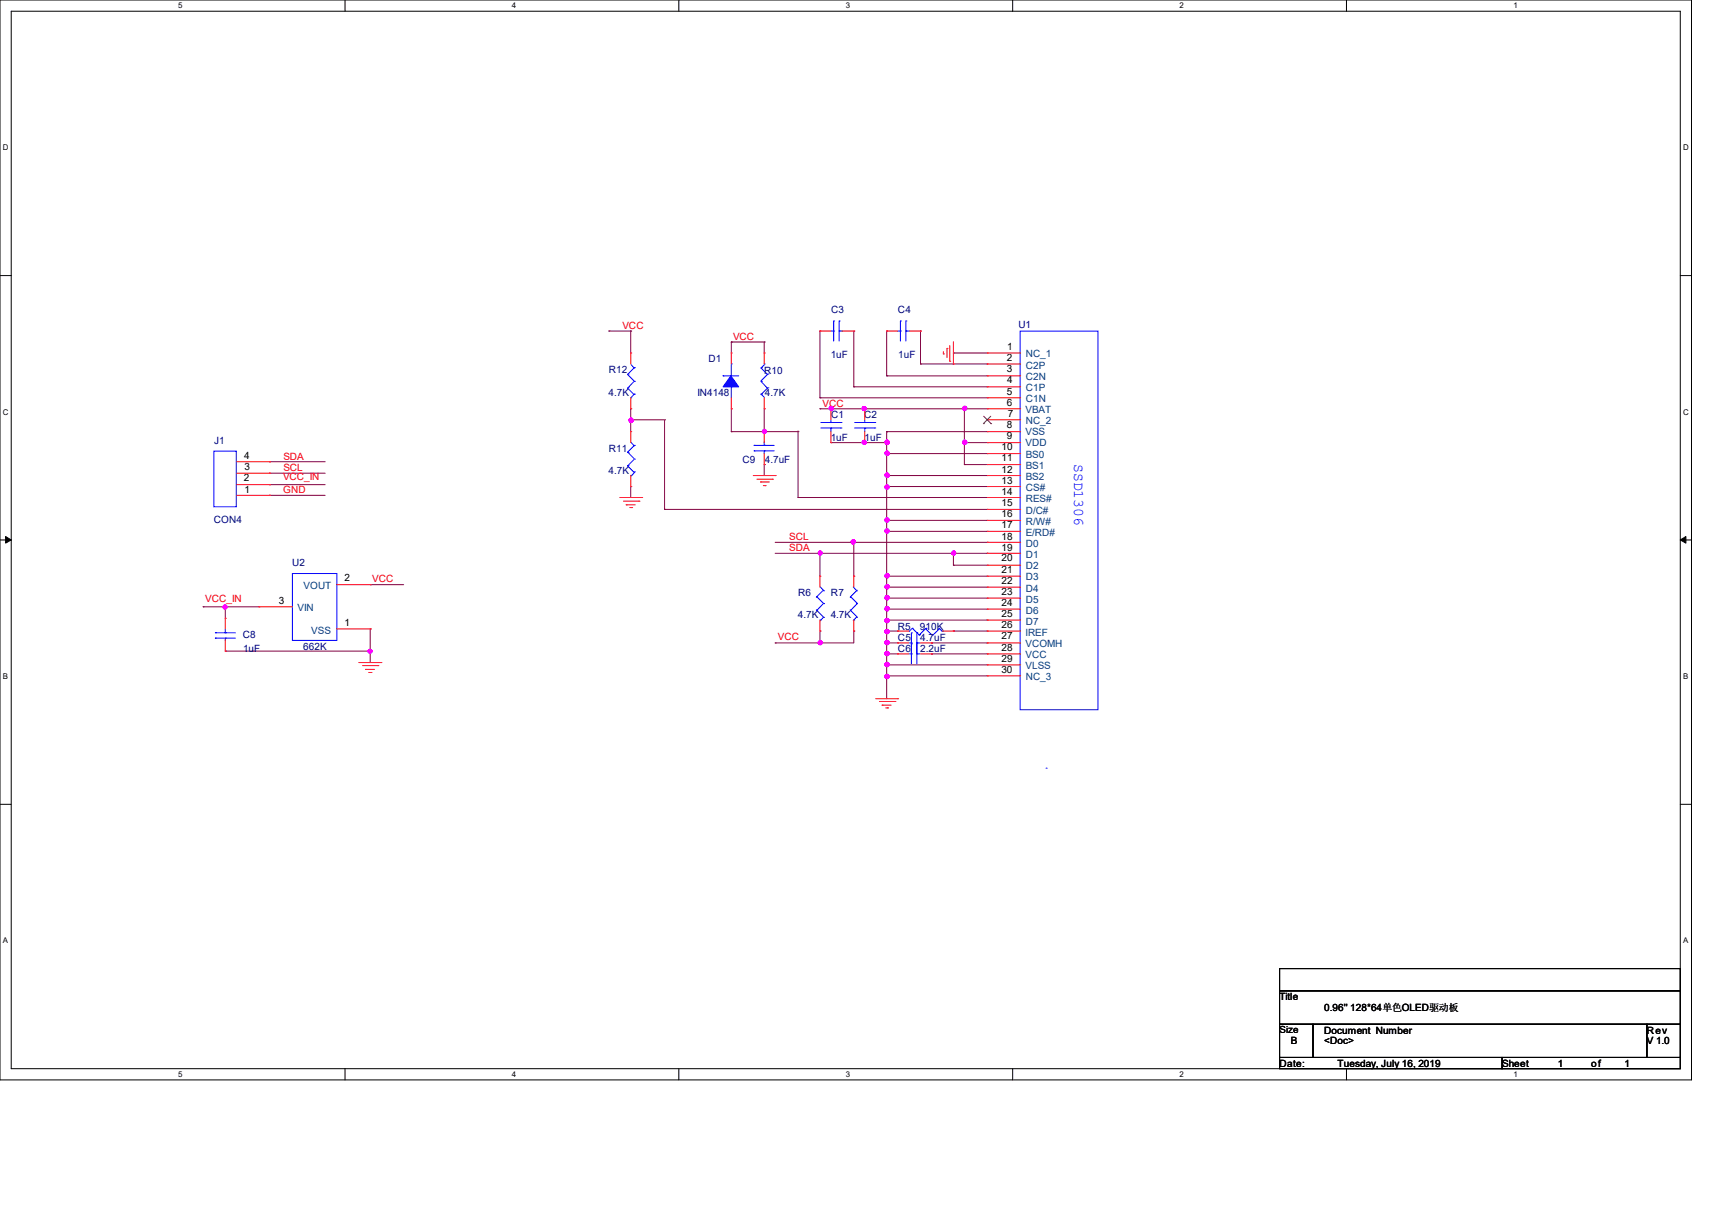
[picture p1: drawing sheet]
<svg xmlns="http://www.w3.org/2000/svg" width="297mm" height="210mm" viewBox="0 0 297 210" stroke-linecap="round" stroke-linejoin="round" font-family="sans-serif">
<path d="M0 0h293.5v187.3h-293.5zM1.9 1.9h289.6v183.4h-289.6z" fill="none" stroke="#000" stroke-width=".17"/>
<g fill="#fff">
<path d="M30.9 .2h.8v1.5h-.8z"/>
<path d="M30.9 185.5h.8v1.6h-.8z"/>
</g>
<path d="M59.9 0v1.9M59.9 185.3v2" fill="none" stroke="#000" stroke-width=".17"/>
<g fill="#fff">
<path d="M88.8 .2h.8v1.5h-.8z"/>
<path d="M88.8 185.5h.8v1.6h-.8z"/>
</g>
<path d="M117.8 0v1.9M117.8 185.3v2" fill="none" stroke="#000" stroke-width=".17"/>
<g fill="#fff">
<path d="M146.7 .2h.8v1.5h-.8z"/>
<path d="M146.7 185.5h.8v1.6h-.8z"/>
</g>
<path d="M175.7 0v1.9M175.7 185.3v2" fill="none" stroke="#000" stroke-width=".17"/>
<g fill="#fff">
<path d="M204.6 .2h.8v1.5h-.8z"/>
<path d="M204.6 185.5h.8v1.6h-.8z"/>
</g>
<path d="M233.6 0v1.9M233.6 185.3v2" fill="none" stroke="#000" stroke-width=".17"/>
<g fill="#fff">
<path d="M262.6 .2h.7v1.5h-.7z"/>
<path d="M262.6 185.5h.7v1.6h-.7z"/>
<path d="M.5 24.8h1v1.6h-1z"/>
<path d="M292 24.8h1v1.6h-1z"/>
<path d="M.5 70.7h1v1.5h-1z"/>
<path d="M292 70.7h1v1.5h-1z"/>
</g>
<path d="M0 47.8h1.9M291.5 47.8h2" fill="none" stroke="#000" stroke-width=".17"/>
<g fill="#fff">
<path d="M.5 116.5h.9v1.6h-.9z"/>
<path d="M292 116.5h.9v1.6h-.9z"/>
</g>
<path d="M0 93.6h1.9M291.5 93.6h2" fill="none" stroke="#000" stroke-width=".17"/>
<path d="M1 93l.9 .6-.9 .6zM291.5 93.6l1-.6v1.2z" fill="#000" stroke="#000" stroke-width=".17"/>
<g fill="#fff">
<path d="M.5 162.4h.9v1.5h-.9z"/>
<path d="M292 162.4h.9v1.5h-.9z"/>
</g>
<path d="M0 139.5h1.9M291.5 139.5h2M222 168h69.5v3.8h-69.5zM222 171.8h69.5v5.8h-69.5zM222 177.6h5.8v5.8h-5.8zM227.8 177.6h57.9v5.8h-57.9zM285.7 177.6h5.8v5.8h-5.8zM222 183.4h38.6v1.9h-38.6zM260.6 183.4h30.9v1.9h-30.9z" fill="none" stroke="#000" stroke-width=".17"/>
<g fill="none" stroke="#800040" stroke-width=".17">
<path d="M105.6 57.4h.1M105.6 57.4h3.9M109.4 57.4h.1M109.4 57.4v3.8M126.9 59.3h.1M126.9 59.3v1.9M126.9 59.3h5.8M132.6 59.3h.1M132.6 59.3v1.9M142.3 57.4h.1M142.3 57.4v11.6M148.1 57.4h.1"/>
<path d="M148.1 57.4v9.7M153.8 57.4h.1M153.8 57.4v7.8M159.7 57.4h.1M159.7 57.3v5.8M109.4 70.9h.1M109.4 72.8h.1M109.4 70.8v2M109.4 72.9v2M109.4 72.8h5.8M115.3 72.8h.1M115.3 72.9v15.4"/>
<path d="M126.9 74.9h.1M126.9 70.9h.1M126.9 74.9h11.5M126.9 71v3.9M132.6 74.9h.1M132.6 70.9h.1M132.6 71v3.9M138.4 74.9h.1M138.4 74.7v11.6M142.3 69h.1M142.3 70.9h.1M142.3 70.9h7.7"/>
<path d="M142.3 69h28.9M144.2 70.9h.1M144.2 76.8h.1M144.2 76.8h5.8M148.1 67.1h.1M148.1 67.1h23.2M150 70.9h.1M150 76.8h.1M150 70.9h21.2M150 76.8h3.9M153.8 65.2h.1M153.8 74.9h.1"/>
<path d="M153.8 76.8h.1M153.8 78.7h.1M153.8 74.9v9.5M153.8 65.2h17.4M153.8 74.9h17.4M153.8 78.7h17.4M159.7 63.1h.1M159.7 63.1h11.6M165.4 61.2h.1M165.4 61.2h5.8M167.3 76.8h.1M167.3 70.9h.1"/>
<path d="M167.3 76.8h3.9M167.3 71v9.6M46.8 80.1h.1M46.8 82.1h.1M46.8 84h.1M46.8 85.9h.1M46.8 80.1h9.6M46.8 82.1h9.6M46.8 84h9.6M46.8 85.9h9.6M109.4 84.4h.1M109.4 84.4v1.9"/>
<path d="M115.3 88.3h.1M115.3 88.3h56M132.6 80.6h.1M132.6 80.5v2M134.5 94.1h13.5M134.5 96h36.7M138.4 86.3h.1M138.4 86.3h32.9M142.3 96h.1M142.3 96.1v3.8M148.1 99.9h.1M148.1 94.1h.1"/>
<path d="M148.1 94.2v5.7M148.1 94.1h23.2M153.8 99.9h.1M153.8 92.1h.1M153.8 90.2h.1M153.8 84.4h.1M153.8 82.5h.1M153.8 84.5v7.6M153.8 92.2v17.2M153.8 99.9h17.4M153.8 92.1h17.4M153.8 90.2h17.4"/>
<path d="M153.8 84.4h17.4M153.8 82.5h17.4M165.4 96h.1M165.4 98h.1M165.4 98h5.8M165.4 96.1v1.9M167.3 80.6h.1M167.3 80.6h3.9M171.3 94.1h.1M171.3 96h.1M35.2 105.2h.1M35.2 105.2h9.7"/>
<path d="M39.1 105.2h.1M39.1 112.9h.1M39.1 105.3v1.9M39.1 112.9h25.1M64.2 109.1h.1M64.2 101.4h.1M64.2 112.9h.1M64.2 109v3.9M64.2 113v1.9M64.2 101.4h5.8M134.5 111.5h.1M134.5 111.5h13.6"/>
<path d="M142.3 109.4h.1M142.3 111.5h.1M142.3 109.6v1.9M148.1 109.4h.1M148.1 109.6v1.9M153.8 117.2h.1M153.8 115.3h.1M153.8 113.4h.1M153.8 111.5h.1M153.8 109.4h.1M153.8 107.5h.1M153.8 105.6h.1"/>
<path d="M153.8 103.7h.1M153.8 101.8h.1M153.8 111.5h2M153.8 109.6v7.6M153.8 117.3v3.9M153.8 117.2h17.4M153.8 115.3h17.4M153.8 113.4h2M153.8 109.4h2M153.8 107.5h17.4M153.8 105.6h17.4M153.8 103.7h17.4"/>
<path d="M153.8 101.8h17.4M161.6 113.4h.1M161.6 111.5h.1M161.6 111.5h9.7M161.6 113.4h9.7M165.4 109.4h.1M165.4 109.4h5.8"/>
</g>
<g fill="#f0f" stroke="#f0f" stroke-width=".17">
<circle cx="142.3" cy="111.5" r=".36"/>
<circle cx="39" cy="105.3" r=".36"/>
<circle cx="64.2" cy="113" r=".36"/>
<circle cx="167.4" cy="70.8" r=".38"/>
<circle cx="149.9" cy="70.9" r=".36"/>
<circle cx="149.9" cy="76.7" r=".36"/>
<circle cx="153.9" cy="76.7" r=".38"/>
<circle cx="153.9" cy="117.3" r=".38"/>
<circle cx="153.9" cy="115.2" r=".38"/>
<circle cx="167.4" cy="76.7" r=".38"/>
<circle cx="144.2" cy="70.8" r=".38"/>
<circle cx="153.9" cy="113.3" r=".38"/>
<circle cx="153.9" cy="111.4" r=".38"/>
<circle cx="153.9" cy="109.5" r=".38"/>
<circle cx="153.9" cy="107.6" r=".38"/>
<circle cx="153.9" cy="105.6" r=".38"/>
<circle cx="153.9" cy="103.7" r=".38"/>
<circle cx="153.9" cy="101.8" r=".38"/>
<circle cx="153.9" cy="99.9" r=".38"/>
<circle cx="153.9" cy="92.1" r=".38"/>
<circle cx="153.9" cy="90.2" r=".38"/>
<circle cx="153.9" cy="84.5" r=".38"/>
<circle cx="153.9" cy="78.6" r=".38"/>
<circle cx="153.9" cy="82.4" r=".38"/>
<circle cx="132.6" cy="74.8" r=".36"/>
<circle cx="109.5" cy="72.9" r=".38"/>
<circle cx="148" cy="94" r=".38"/>
<circle cx="142.3" cy="95.9" r=".36"/>
<circle cx="165.4" cy="95.9" r=".36"/>
</g>
<g fill="none" stroke="#f00" stroke-width=".17">
<path d="M142.3 57.4h.1M142.3 57.4h1.9M146.1 57.4h1.9M148.1 57.4h.1M153.8 57.4h.1M153.8 57.4h2M157.8 57.4h1.9M159.7 57.4h.1M164.8 59.9v2.7M165.4 59.3v3.8M109.4 61.2h.1M109.4 70.9h.1"/>
<path d="M109.4 74.9h.1M109.4 61.2v1.9M109.4 69v1.9M109.4 74.9v1.9M126.9 70.9h.1M126.9 61.2h.1M126.9 61.2v1.9M126.9 69v1.9M132.6 74.9h.1M132.6 70.9h.1M132.6 61.2h.1M132.6 61.2v1.9"/>
<path d="M132.6 69v1.9M132.6 74.9v1.9M132.6 78.7v1.9M144.2 70.9h.1M144.2 76.8h.1M144.2 70.8v2M144.2 74.9v1.9M150 70.9h.1M150 76.8h.1M150 70.8v2M150 74.9v1.9M163.7 61.4h.1"/>
<path d="M163.7 61v.4M164.3 60.4h.1M164.3 60.4v1.6M164.8 62.6h.1M165.4 63.1h.1M171.3 61.2h.1M171.3 63.1h.1M171.3 65.2h.1M171.3 67.1h.1M171.3 69h.1M171.3 70.9h.1M171.3 72.8h.1"/>
<path d="M171.3 74.9h.1M171.3 76.8h.1M171.3 78.7h.1M171.3 61.2h5.8M171.3 63.1h5.8M171.3 65.2h5.8M171.3 67.1h5.8M171.3 69h5.8M171.3 70.9h5.8M171.3 72.8h5.8M171.3 74.9h5.8M171.3 76.8h5.8"/>
<path d="M171.3 78.7h5.8M41.1 85.9h5.7M41.1 84h5.7M41.1 82.1h5.7M41.1 80.1h5.7M46.8 85.9h.1M46.8 84h.1M46.8 82.1h.1M46.8 80.1h.1M107.5 86.3h3.9M108.2 86.9h2.7M108.6 87.5h.1"/>
<path d="M108.6 87.5h1.6M109.3 88h.3M109.4 84.4h.1M109.4 82.4v2M109.6 88h.1M110.9 86.9h.1M111.3 86.3h.1M130.7 82.5h3.8M131.3 83.1h2.7M131.9 83.6h.1M131.9 83.6h1.6M132.4 84.2h.4"/>
<path d="M132.6 80.6h.1M132.7 84.2h.1M134 83.1h.1M134.5 82.5h.1M142.3 99.9h.1M142.3 99.9v1.9M148.1 99.9h.1M148.1 99.9v1.9M171.3 80.6h.1M171.3 82.5h.1M171.3 84.4h.1M171.3 86.3h.1"/>
<path d="M171.3 88.3h.1M171.3 90.2h.1M171.3 92.1h.1M171.3 94.1h.1M171.3 96h.1M171.3 98h.1M171.3 99.9h.1M171.3 82.5h5.8M171.3 86.3h5.8M171.3 80.6h5.8M171.3 84.4h5.8M171.3 88.3h5.8"/>
<path d="M171.3 90.2h5.8M171.3 92.1h5.8M171.3 94.1h5.8M171.3 96h5.8M171.3 98h5.8M171.3 99.9h5.8M39.1 112.9h.1M39.1 107.2h.1M39.1 107.2v1.9M39.1 111v1.9M44.9 105.2h.1M44.9 105.2h5.8"/>
<path d="M58.4 109.1h5.8M58.4 101.4h5.8M62.2 114.9h3.9M62.9 115.4h2.7M63.4 116.1h.1M63.4 116.1h1.6M64 116.6h.3M64.2 109.1h.1M64.2 101.4h.1M64.4 116.6h.1M65.6 115.4h.1M66.1 114.9h.1"/>
<path d="M142.3 109.4h.1M142.3 107.5v1.9M148.1 109.4h.1M148.1 107.5v1.9M155.7 109.4h.1M155.7 111.5h.1M155.7 113.4h.1M155.7 109.4h2M155.7 111.5h2M155.7 113.4h2M159.7 111.5h1.9M159.7 113.4h1.9"/>
<path d="M161.6 111.5h.1M161.6 113.4h.1M163.5 109.4h1.9M165.4 109.4h.1M171.3 101.8h.1M171.3 103.7h.1M171.3 105.6h.1M171.3 107.5h.1M171.3 109.4h.1M171.3 111.5h.1M171.3 113.4h.1M171.3 115.3h.1"/>
<path d="M171.3 117.2h.1M171.3 109.4h5.8M171.3 101.8h5.8M171.3 103.7h5.8M171.3 105.6h5.8M171.3 107.5h5.8M171.3 111.5h5.8M171.3 113.4h5.8M171.3 115.3h5.8M171.3 117.2h5.8M151.9 121.2h3.9M152.6 121.7h2.7"/>
<path d="M153 122.3h.1M153 122.3h1.6M153.7 122.8h.4M154 122.8h.1M155.3 121.7h.1M155.7 121.2h.1"/>
</g>
<g fill="none" stroke="#00f" stroke-width=".17">
<path d="M144.2 57.4h.4M144.6 57.4h.1M144.6 55.7h.1M144.6 55.7v3.5M145.6 55.7h.1M145.6 57.4h.1M145.6 57.4h.6M145.6 55.7v3.5M155.7 57.4h.4M156.2 57.4h.1M156.2 55.7h.1M156.2 55.7v3.5"/>
<path d="M157.2 55.7h.1M157.2 57.4h.1M157.2 57.4h.6M157.2 55.7v3.5M177 57.4h13.5v65.7h-13.5zM37.1 78.2h3.9v9.7h-3.9zM108.9 64.9l1.1 1.2M108.9 78.4l1.1 1.1M109 64.9h.1M109 67.2h.1M109 78.5h.1M109.4 69h.1"/>
<path d="M109.5 63.3l.5 .5M109.5 76.7l.5 .6M110 66.1l-1.1 1.2 1.1 1.1M110 63.8l-1.1 1.2M110 77.3l-1.1 1.1M110 79.7l-1.1 1.1 1.1 1.1M110 68.3l-.5 .6M110.1 63.8h.1M110.1 66.1h.1M110.1 68.4h.1M110.1 77.2h.1M110.1 79.6h.1"/>
<path d="M125.4 65.2h.1M125.4 65.2h2.8M126.9 67.1h.1M126.9 63.1h.1M126.9 63.2v2M126.9 67v2M130.8 77.2h.1M130.8 78.2h.1M130.8 77.2h3.5M130.8 78.2h3.5M132 68.3l.6 .6M132 66.1l1.2 1.2-1.2 1.1"/>
<path d="M132 63.8l1.2 1.2M132.1 68.4h.1M132.1 66.1h.1M132.1 63.8h.1M132.6 78.2h.1M132.6 77.2h.1M132.6 63.1h.1M132.6 76.6v.6M132.6 78.3v.4M132.6 63.3l-.6 .5M133.2 64.9l-1.2 1.2M133.2 67.2h.1"/>
<path d="M133.2 64.9h.1M142.4 74.2h3.5M142.4 73.3h3.5M144.2 73.3h.1M144.2 74.2h.1M144.2 72.9v.4M144.2 74.3v.6M145.9 74.2h.1M145.9 73.3h.1M148.3 74.2h3.4M148.3 73.3h3.4M150 73.3h.1"/>
<path d="M150 74.2h.1M150 72.9v.4M150 74.3v.6M151.8 74.2h.1M151.8 73.3h.1M50.7 99.5h7.7v11.6h-7.7zM109 80.7h.1M109.4 82.5h.1M110 82l-.5 .6M110.1 81.8h.1M37.4 109.7h.1M37.4 110.7h.1"/>
<path d="M37.4 109.7h3.4M37.4 110.7h3.4M39.1 110.7h.1M39.1 109.7h.1M39.1 109.1v.6M39.1 110.7v.4M141.6 103.6h.1M141.6 105.8h.1M141.7 105.8l1.1 1.2M142.3 107.5h.1M142.3 101.8l.6 .6M142.8 102.4l-1.1 1.1 1.1 1.1"/>
<path d="M142.8 104.7l-1.1 1.2M142.9 107l-.6 .6M142.9 102.5h.1M142.9 104.7h.1M142.9 107.1h.1M147.5 103.6h.1M147.5 105.8h.1M147.6 105.8l1.1 1.2M148 101.8l.6 .6M148.1 107.5h.1M148.6 107l-.6 .6M148.6 102.5h.1"/>
<path d="M148.6 104.7h.1M148.6 107.1h.1M148.7 104.7l-1.1 1.2M148.7 102.4l-1.1 1.1 1.1 1.1M157.8 111.5h.4M157.8 113.4h.4M158.1 111.5h.1M158.1 109.8h.1M158.1 113.4h.1M158.1 111.7h.1M158.1 109.8v5.3M158.3 109l-.6 .5"/>
<path d="M158.3 109h.1M158.3 109l1.2 1.2M159.1 109.8h.1M159.1 111.5h.1M159.1 111.7h.1M159.1 113.4h.1M159.1 111.5h.5M159.1 109.8v5.3M159.1 113.4h.5M159.5 110.1h.1M160.6 109l1.1 1.2M160.6 109l-1.2 1.2"/>
<path d="M160.6 109h.1M161.8 110.1h.1M162.9 109h.1M162.9 109l.6 .5M163 109l-1.2 1.2M163.5 109.4h.1M181.5 133.2h.1"/>
</g>
<path d="M170.6 73.5h.1M170.7 72.2l1.2 1.2M171.9 73.5h.1M171.9 72.2l-1.2 1.2" fill="none" stroke="#804000" stroke-width=".17"/>
<path d="M126.8 65.2l1.4 1.9h-2.8z" fill-rule="evenodd" fill="#00f" stroke="#00f" stroke-width=".17"/>
<text font-size="2.5" fill="#00f" x="186.4" y="80.5" transform="rotate(90 186.4 80.5)">SSD1306</text>
<g font-size="1.7" fill="#f00">
<text x="108" y="57.1">VCC</text>
<text x="127.2" y="59">VCC</text>
<text x="142.7" y="70.6">VCC</text>
<text x="49.1" y="83.2">VCC_IN</text>
<text x="49.2" y="79.7">SDA</text>
<text x="49.2" y="81.7">SCL</text>
<text x="49.1" y="85.5">GND</text>
<text x="136.9" y="93.7">SCL</text>
<text x="136.9" y="95.6">SDA</text>
<text x="64.6" y="101">VCC</text>
<text x="35.6" y="104.4">VCC_IN</text>
<text x="134.9" y="111">VCC</text>
</g>
<g font-size="1.7" fill="#000080">
<text x="144.2" y="54.2">C3</text>
<text x="155.8" y="54.2">C4</text>
<text x="176.7" y="56.9">U1</text>
<text x="105.6" y="64.7">R12</text>
<text x="122.9" y="62.8">D1</text>
<text x="132.6" y="64.9">R10</text>
<text x="144.1" y="62.2">1uF</text>
<text x="155.8" y="62.2">1uF</text>
<text x="105.6" y="68.7">4.7K</text>
<text x="121" y="68.7">IN4148</text>
<text x="132.7" y="68.7">4.7K</text>
<text x="37.1" y="76.9">J1</text>
<text x="144.1" y="76.4">1uF</text>
<text x="144.2" y="72.5">C1</text>
<text x="149.9" y="72.5">C2</text>
<text x="150" y="76.4">1uF</text>
<text x="105.6" y="82.2">4.7K</text>
<text x="105.6" y="78.4">R11</text>
<text x="128.8" y="80.2">C9</text>
<text x="132.7" y="80.2">4.7uF</text>
<text x="37.1" y="90.7">CON4</text>
<text x="50.7" y="98.1">U2</text>
<text x="138.4" y="107.2">4.7K</text>
<text x="138.5" y="103.4">R6</text>
<text x="144.1" y="107.2">4.7K</text>
<text x="144.2" y="103.4">R7</text>
<text x="42.1" y="110.7">C8</text>
<text x="42.2" y="113.1">1uF</text>
<text x="52.6" y="112.7">662K</text>
<text x="155.7" y="109.3">R5</text>
<text x="155.8" y="111.2">C5</text>
<text x="155.8" y="113.1">C6</text>
<text x="159.6" y="109.3">910K</text>
<text x="159.6" y="111.2">4.7uF</text>
<text x="159.6" y="113.1">2.2uF</text>
</g>
<g font-size="1.7">
<text x="174.7" y="64.5">3</text>
<text x="174.7" y="62.7">2</text>
<text x="174.7" y="60.8">1</text>
<text x="174.7" y="68.5">5</text>
<text x="174.7" y="70.4">6</text>
<text x="174.7" y="66.5">4</text>
<text x="174.7" y="76.1">9</text>
<text x="174.7" y="74.2">8</text>
<text x="174.8" y="72.3">7</text>
<text x="42.3" y="83.4">2</text>
<text x="42.3" y="79.6">4</text>
<text x="42.4" y="81.6">3</text>
<text x="173.8" y="78">10</text>
<text x="173.8" y="79.9">11</text>
<text x="173.8" y="82">12</text>
<text x="173.8" y="83.9">13</text>
<text x="42.4" y="85.4">1</text>
<text x="173.8" y="85.8">14</text>
<text x="173.8" y="87.7">15</text>
<text x="173.8" y="89.6">16</text>
<text x="173.8" y="91.5">17</text>
<text x="173.8" y="93.6">18</text>
<text x="173.8" y="95.5">19</text>
<text x="59.8" y="100.8">2</text>
<text x="173.7" y="97.4">20</text>
<text x="173.7" y="99.3">21</text>
<text x="173.7" y="101.2">22</text>
<text x="48.4" y="104.7">3</text>
<text x="173.7" y="103.2">23</text>
<text x="173.7" y="105.2">24</text>
<text x="173.7" y="107.1">25</text>
<text x="59.8" y="108.6">1</text>
<text x="173.7" y="109">26</text>
<text x="173.7" y="110.9">27</text>
<text x="173.7" y="112.9">28</text>
<text x="173.7" y="116.7">30</text>
<text x="173.7" y="114.8">29</text>
<text x="222" y="173.4">Title</text>
<text x="222" y="179.2">Size</text>
<text x="229.7" y="175.3">0.96'' 128*64单色OLED驱动板</text>
<text x="229.7" y="179.2">Document Number</text>
<text x="285.7" y="179.2">Rev</text>
<text x="222" y="185">Date:</text>
<text x="223.9" y="181.1">B</text>
<text x="229.7" y="181.1">&lt;Doc&gt;</text>
<text x="232.1" y="185">Tuesday, July 16, 2019</text>
<text x="260.6" y="185">Sheet</text>
<text x="270.2" y="185">1</text>
<text x="276.1" y="185">of</text>
<text x="281.8" y="185">1</text>
<text x="285.7" y="181.1">V 1.0</text>
</g>
<g font-size="1.7" fill="#004080">
<text x="177.9" y="62">NC_1</text>
<text x="178" y="63.9">C2P</text>
<text x="178" y="66">C2N</text>
<text x="177.9" y="71.7">VBAT</text>
<text x="178" y="67.9">C1P</text>
<text x="178" y="69.8">C1N</text>
<text x="177.9" y="75.5">VSS</text>
<text x="177.9" y="77.4">VDD</text>
<text x="177.9" y="73.6">NC_2</text>
<text x="178" y="79.5">BS0</text>
<text x="178" y="81.4">BS1</text>
<text x="178" y="83.3">BS2</text>
<text x="177.9" y="87.1">RES#</text>
<text x="177.9" y="89.1">D/C#</text>
<text x="178" y="85.2">CS#</text>
<text x="177.9" y="91">R/W#</text>
<text x="177.9" y="92.9">E/RD#</text>
<text x="177.9" y="94.8">D0</text>
<text x="177.9" y="96.8">D1</text>
<text x="177.9" y="98.7">D2</text>
<text x="177.9" y="100.5">D3</text>
<text x="51.6" y="105.9">VIN</text>
<text x="52.7" y="102.1">VOUT</text>
<text x="177.9" y="102.6">D4</text>
<text x="177.9" y="104.5">D5</text>
<text x="177.9" y="106.4">D6</text>
<text x="54" y="109.9">VSS</text>
<text x="177.9" y="112.3">VCOMH</text>
<text x="177.9" y="110.2">IREF</text>
<text x="177.9" y="108.3">D7</text>
<text x="177.9" y="114.2">VCC</text>
<text x="177.9" y="116.1">VLSS</text>
<text x="177.9" y="118">NC_3</text>
</g>
<g font-size="1.4">
<text x="30.9" y="1.4">5</text>
<text x="88.8" y="1.4">4</text>
<text x="146.7" y="1.4">3</text>
<text x="204.6" y="1.4">2</text>
<text x="262.6" y="1.4">1</text>
<text x=".5" y="26.1">D</text>
<text x="292" y="26.1">D</text>
<text x=".5" y="71.9">C</text>
<text x="292" y="71.9">C</text>
<text x=".5" y="117.8">B</text>
<text x="292" y="117.8">B</text>
<text x=".5" y="163.6">A</text>
<text x="292" y="163.6">A</text>
<text x="30.9" y="186.8">5</text>
<text x="88.8" y="186.8">4</text>
<text x="146.7" y="186.8">3</text>
<text x="204.6" y="186.8">2</text>
<text x="262.6" y="186.8">1</text>
</g>
</svg>
